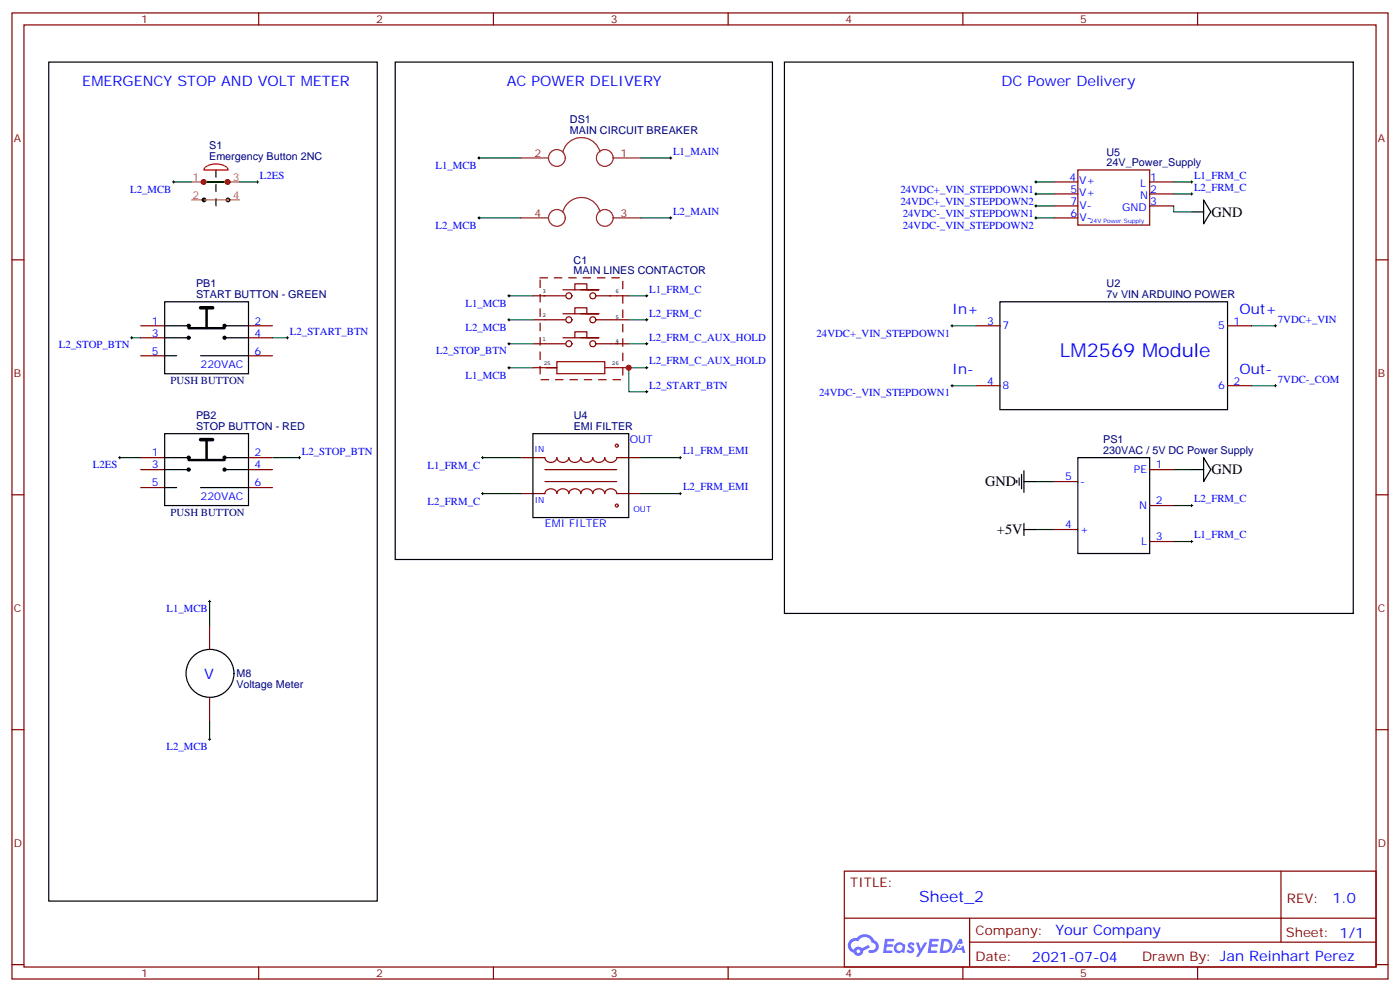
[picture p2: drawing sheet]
<svg xmlns="http://www.w3.org/2000/svg" width="412mm" height="292mm" viewBox="0 0 412 292" stroke-linecap="round" stroke-linejoin="round" font-family="sans-serif">
<g fill="none" stroke="#870000" stroke-width=".35">
<path d="M3.5 3.8h405.4v284.3h-405.4zM7.1 7.3h398.2v277.3h-398.2zM76.2 3.8v3.5M145.3 3.8v3.5M214.5 3.8v3.5M283.6 3.8v3.5M352.8 3.8v3.5M3.5 76.5h3.6M405.3 76.5h3.6M3.5 145.6h3.6M405.3 145.6h3.6M3.5 214.8h3.6"/>
<path d="M405.3 214.8h3.6M248.7 256.4h156.6v28.2h-156.6zM377.3 256.4v20.9M248.7 270.2h156.5M285.6 277.3h119.6M285.6 270.2v14.2M3.5 283.9h3.6M76.2 284.6v3.5M145.3 284.6v3.5M214.5 284.6v3.5M283.6 284.6v3.5M352.8 284.6v3.5"/>
<path d="M405.3 283.9h3.6"/>
</g>
<g fill="#5487ff">
<path d="M267.7 277.6a1.22 1.22 0 0 1 1.7 .2l-.4 .6a.47 .47 0 0 0-.3-.4 .47 .47 0 0 0-.5 .2l.1 .2a1.14 1.14 0 0 1 .8 1.8 1.14 1.14 0 0 1-1.9 0l-.2-.2 .5-.6 .7 .5a.29 .29 0 0 0 .3-.3 .29 .29 0 0 0-.2-.3 1.04 1.04 0 0 1-.6-1.7z"/>
<path d="M260.7 276.3h2.4l.3 .2-.2 .5-1.8 .1-.1 .8h1.5l.3 .4-.3 .4h-1.6l-.2 1.1h1.7l.2 .3-.2 .3-2.6 .1z"/>
<path d="M273.8 276.3h2.4l.3 .2-.1 .5-1.8 .1-.2 .8h1.6l.3 .4-.4 .4h-1.6l-.1 1.1h1.7l.2 .3-.2 .3-2.6 .1z"/>
<path d="M282.6 276.3h.7l.3 1.3-.6 .3a.69 .69 0 0 0-1 .3 .69 .69 0 0 0 .4 .9 .69 .69 0 0 0 .9-.6l.5-.2 .6 2.2h-.8l-.2-.9h-1.8l-.5 .9h-.8z"/>
<path d="M269.8 277.4h.8l.6 1.8 1.1-1.8h.9l-2.6 4.2h-.8l.9-1.5z"/>
<path d="M277.4 276.3l-.6 4.2h1.3a2.11 2.11 0 0 0 2.5-2.1 2.11 2.11 0 0 0-2.5-2.1zM278.1 277.1a1.39 1.39 0 0 1 1.7 1.4 1.39 1.39 0 0 1-1.8 1.3h-.3z"/>
<path d="M263.7 277.9a1.54 1.54 0 0 0-.1 2.2 1.54 1.54 0 0 0 2.2 .1l.6 .3 .3-2.3-.2-.3h-.4a1.49 1.49 0 0 0-2.4 0zM264 278.9a.94 .94 0 0 1 1.8 0 .94 .94 0 0 1-1.8 0z"/>
<path d="M250.4 276.7a2.18 2.18 0 0 0 1.1 3.7 1.44 1.44 0 0 0 1.6 .9 1.44 1.44 0 0 0 1.2-1.4l2-1.1-.5-.7-1.9 1a1.47 1.47 0 0 0-2.4 .4 1.39 1.39 0 0 1-.7-1.9 1.39 1.39 0 0 1 2-.5 2.12 2.12 0 0 1 2.2-1.3 2.12 2.12 0 0 1 1.9 1.7 1.14 1.14 0 0 1 1.1 1.4 1.14 1.14 0 0 1-1.7 .7 .43 .43 0 0 0-.5 .4 .43 .43 0 0 0 .4 .5 1.98 1.98 0 0 0 2.5-1.2 1.98 1.98 0 0 0-1.2-2.6 3.1 3.1 0 0 0-5.3-.6l-.9 .1zM252.3 280a.55 .55 0 0 1 1.1 0 .55 .55 0 0 1-1.1 0z"/>
<circle cx="282.6" cy="278.4" r=".26"/>
</g>
<g fill="none" stroke="#008700" stroke-width=".35">
<path d="M51.2 53.6h5.2M59.6 53.6h8.1M70.6 53.6h5.2M141.1 46.5h12.4M188.7 46.5h8.9M305.2 53.6h5.2M305.2 57.1h5.2M345.7 53.6h5.3M345.7 57.1h5.3M141.1 64.1h12.4M188.7 64.1h8.9M305.2 64.1h5.2"/>
<path d="M305.2 60.6h5.2M345.7 60.6v1.8h5.3M38.8 99.4h2.7M80.3 99.4h4.4M149.9 87.1h7.1M149.9 94.1h7.1M185.2 87.1h5.3M185.2 94.1h5.3M280.5 95.9h7M368.7 95.9h7M149.9 108.2h7.1M149.9 101.2h7.1"/>
<path d="M185.2 101.2h5.3M190.5 108.2h-5.3v7.1h5.3M280.5 113.5h7M368.7 113.5h7M35.3 134.7h6.2M80.4 134.7h7.8M142.2 134.7h11.3M188.7 134.7h11.7M345.7 138.2h5.3M142.2 145.3h11.3M188.7 145.3h11.7M305.2 155.9h5.2"/>
<path d="M305.2 141.7h5.2M345.7 159.4h5.3M345.7 148.8h5.3M61.7 177v7.1M61.7 212.3v5.3"/>
</g>
<g fill="none" stroke="#000" stroke-width=".35">
<path d="M14.4 18.3h96.7v246.9h-96.7zM116.4 18.3h111.1v146.4h-111.1zM231.1 18.3h167.5v162.3h-167.5zM354.5 58.8l2.2 3.6-2.2 3.5zM351 62.4h3.5M48.5 88.8h24.7v21.2h-24.7zM48.5 99.4h7.1M48.5 95.9h7.1M66.1 99.4h7.1M66.1 95.9h7.1M294.6 88.8h67v31.8h-67zM48.5 104.7h3.5"/>
<path d="M59.1 104.7h14.1M48.5 127.6h24.7v21.2h-24.7zM48.5 138.2h7.1M48.5 134.7h7.1M66.1 138.2h7.1M66.1 134.7h7.1M157 127.6h28.2v24.7h-28.2zM300.9 139.6v4.3M301.6 138.6v6.3M317.5 134.7h21.2v28.2h-21.2zM351 138.2h3.5M354.5 134.7l2.2 3.5-2.2 3.5z"/>
<path d="M48.5 143.5h3.5M59.1 143.5h14.1M299.5 141.4v.7M300.2 140.7v2.1M301.6 141.7h3.6M301.6 154.1v3.5M301.6 155.9h3.6"/>
<circle cx="67.2" cy="53.6" r=".53"/>
<circle cx="67.2" cy="58.8" r=".53"/>
<circle cx="61.9" cy="198.2" r="7.1"/>
</g>
<g fill="none" stroke="#000" stroke-width=".29">
<path d="M50.8 53.6h.7M51.2 53.2v.7M75.5 53.6h.7M75.8 53.2v.7M140.8 46.5h.7M141.1 46.1v.7M197.2 46.5h.7M197.6 46.1v.7M304.8 53.6h.7M304.8 57.1h.7M305.2 53.2v.7M305.2 56.7v.7"/>
<path d="M350.7 53.6h.7M350.7 57.1h.7M351 53.2v.7M351 56.7v.7M140.8 64.1h.7M141.1 63.8v.7M197.2 64.1h.7M197.6 63.8v.7M304.8 64.1h.7M304.8 60.6h.7M305.2 60.3v.7M305.2 63.8v.7"/>
<path d="M38.5 99.4h.7M38.8 99.1v.7M84.3 99.4h.7M84.7 99.1v.7M149.6 87.1h.7M149.6 94.1h.7M149.9 86.7v.7M149.9 93.8v.7M190.1 87.1h.8M190.1 94.1h.8M190.5 86.7v.7M190.5 93.8v.7"/>
<path d="M280.1 95.9h.7M280.5 95.5v.7M375.4 95.9h.7M375.7 95.5v.7M149.6 108.2h.7M149.6 101.2h.7M149.9 100.8v.7M149.9 107.9v.7M190.1 108.2h.8M190.1 101.2h.8M190.1 115.3h.8M190.5 100.8v.7"/>
<path d="M190.5 107.9v.7M190.5 114.9v.7M280.1 113.5h.7M280.5 113.2v.7M375.4 113.5h.7M375.7 113.2v.7M34.9 134.7h.7M35.3 134.3v.7M87.8 134.7h.7M88.2 134.3v.7M141.8 134.7h.7M142.2 134.3v.7"/>
<path d="M200 134.7h.7M200.4 134.3v.7M141.8 145.3h.7M142.2 144.9v.7M200 145.3h.7M200.4 144.9v.7M350.7 148.8h.7M350.7 159.4h.7M351 148.4v.8M351 159v.7M61.4 177h.7M61.7 176.7v.7"/>
<path d="M61.4 217.6h.7M61.7 217.2v.7"/>
</g>
<g fill="none" stroke="#870000" stroke-width=".35">
<path d="M310.4 53.6h7.1M310.4 57.1h7.1M317.5 50h21.2v16.3h-21.2zM338.7 53.6h7M338.7 57.1h7M310.4 60.6h7.1M310.4 64.1h7.1M338.7 60.6h7M41.5 95.9h7M41.5 99.4h7M73.2 95.9h7.1M73.2 99.4h7.1"/>
<path d="M157 94.1h9.5M157 87.1h9.5M165.8 85.3h10.6h-3.5M165.8 92.4h10.6h-3.5M165.8 99.4h10.6h-3.5M169.3 85.3v-1.8h3.6v1.8h-1.8M169.3 92.4v-1.8h3.6v1.8h-1.8M169.3 99.4v-1.8h3.6v1.8h-1.8M175.7 94.1h9.5M175.7 87.1h9.5M287.5 95.9h7.1M361.6 95.9h7.1"/>
<path d="M41.5 104.7h7M73.2 104.7h7.1M157 101.2h9.5M157 108.2h7M164 106.5h14.2v3.5h-14.2zM175.7 101.2h9.5M178.2 108.2h7M287.5 113.5h7.1M361.6 113.5h7.1M41.5 138.2h7M41.5 134.7h7M73.2 138.2h7.1"/>
<path d="M73.2 134.7h7.1M153.5 134.7h7M181.7 134.7h7M338.7 138.2h7M41.5 143.5h7M73.2 143.5h7.1M153.5 145.3h7M181.7 145.3h7M310.4 155.9h7.1M310.4 141.7h7.1M338.7 148.8h7M338.7 159.4h7"/>
<path d="M61.7 184.1v7M61.7 205.2v7.1"/>
<circle cx="167.6" cy="94.1" r=".88"/>
<circle cx="167.6" cy="87.1" r=".88"/>
<circle cx="174.6" cy="94.1" r=".88"/>
<circle cx="174.6" cy="87.1" r=".88"/>
<circle cx="167.6" cy="101.2" r=".88"/>
<circle cx="174.6" cy="101.2" r=".88"/>
</g>
<g fill="none" stroke="#8c2424" stroke-width=".35">
<path d="M153.5 46.5h8.1M165.8 44.7a5.6 5.6 0 0 1 5.5-4.2 5.6 5.6 0 0 1 5.4 4.2M180.6 46.5h8.1M153.5 64.1h8.1M165.8 62.4a5.6 5.6 0 0 1 5.5-4.3 5.6 5.6 0 0 1 5.4 4.3M180.6 64.1h8.1"/>
<circle cx="164" cy="46.5" r="2.47"/>
<circle cx="178.2" cy="46.5" r="2.47"/>
<circle cx="164" cy="64.1" r="2.47"/>
<circle cx="178.2" cy="64.1" r="2.47"/>
</g>
<path d="M159.1 81.8h24.3v30h-24.3z" fill="none" stroke="#870000" stroke-width=".35" stroke-dasharray="2.1 2.1"/>
<g fill="none" stroke="#a10000" stroke-width=".35">
<path d="M160.5 134.7a1.81 1.81 0 0 0 1.8 1.4 1.81 1.81 0 0 0 1.7-1.4 1.81 1.81 0 0 0 1.8 1.4 1.81 1.81 0 0 0 1.8-1.4 1.81 1.81 0 0 0 1.7 1.4 1.81 1.81 0 0 0 1.8-1.4 1.81 1.81 0 0 0 1.8 1.4 1.81 1.81 0 0 0 1.7-1.4 1.81 1.81 0 0 0 1.8 1.4 1.81 1.81 0 0 0 1.8-1.4 1.81 1.81 0 0 0 1.7 1.4 1.81 1.81 0 0 0 1.8-1.4M160.5 138.2h21.2M160.5 145.3a1.81 1.81 0 0 1 1.8-1.4 1.81 1.81 0 0 1 1.7 1.4 1.81 1.81 0 0 1 1.8-1.4 1.81 1.81 0 0 1 1.8 1.4 1.81 1.81 0 0 1 1.7-1.4 1.81 1.81 0 0 1 1.8 1.4 1.81 1.81 0 0 1 1.8-1.4 1.81 1.81 0 0 1 1.7 1.4 1.81 1.81 0 0 1 1.8-1.4 1.81 1.81 0 0 1 1.8 1.4 1.81 1.81 0 0 1 1.7-1.4 1.81 1.81 0 0 1 1.8 1.4M160.5 141.7h21.2"/>
<circle cx="181.7" cy="131.2" r=".44"/>
<circle cx="181.7" cy="148.8" r=".44"/>
</g>
<path d="M60.5 49.2a5.6 5.6 0 0 1 6.3 0l.4 .8h-7.1z" fill="none" stroke="#f00" stroke-width=".35"/>
<path d="M56.4 53.6h3.6M56.4 58.8h3.6M60.1 53.6h10.5M60.1 58.8h10.5" fill="none" stroke="#f90" stroke-width=".35"/>
<g fill="#000" stroke="#000" stroke-width=".35">
<circle cx="60.1" cy="53.6" r=".53"/>
<circle cx="60.1" cy="58.8" r=".53"/>
<circle cx="55.6" cy="99.4" r=".44"/>
<circle cx="55.6" cy="95.9" r=".44"/>
<circle cx="66.1" cy="95.9" r=".44"/>
<circle cx="66.1" cy="99.4" r=".44"/>
<circle cx="55.6" cy="138.2" r=".44"/>
<circle cx="55.6" cy="134.7" r=".44"/>
<circle cx="66.1" cy="134.7" r=".44"/>
<circle cx="66.1" cy="138.2" r=".44"/>
</g>
<path d="M63.6 50v10.6" fill="none" stroke="#000" stroke-width=".35" stroke-dasharray="2.1 2.1"/>
<path d="M59.1 90.6h3.5M59.1 129.4h3.5" fill="none" stroke="#000" stroke-width="1.1"/>
<path d="M55.6 96.6h10.5M60.9 90.6v6M55.6 135.4h10.5M60.9 129.4v6" fill="none" stroke="#000" stroke-width=".71"/>
<g fill="#c00">
<circle cx="60" cy="53.6" r=".88"/>
<circle cx="67" cy="53.6" r=".88"/>
<circle cx="185.2" cy="108.2" r=".88"/>
</g>
<text font-size="5.6" fill="#00f" x="312.2" y="105.2">LM2569 Module</text>
<text font-size="4.6" fill="#00f" x="270.8" y="265.4">Sheet_2</text>
<g font-size="4.2" fill="#00f">
<text x="24.2" y="25.3">EMERGENCY STOP AND VOLT METER</text>
<text x="149.3" y="25.3">AC POWER DELIVERY</text>
<text x="295" y="25.3">DC Power Delivery</text>
<text x="280.5" y="92.4">In+</text>
<text x="365.1" y="92.4">Out+</text>
<text x="280.5" y="110">In-</text>
<text x="365.1" y="110">Out-</text>
<text x="60.1" y="200">V</text>
<text x="392.5" y="265.7">1.0</text>
<text x="310.9" y="275.2">Your Company</text>
<text x="304" y="283">2021-07-04</text>
</g>
<g font-size="4.2">
<text x="356.8" y="63.8">GND</text>
<text x="290.2" y="143.1">GND</text>
<text x="356.8" y="139.6">GND</text>
<text x="293.7" y="157.2">+5V</text>
</g>
<g font-size="3.9" fill="#800">
<text x="250.5" y="261">TITLE:</text>
<text x="379.1" y="265.7">REV:</text>
<text x="287.4" y="275.2">Company:</text>
<text x="378.7" y="275.8">Sheet: 1/1</text>
<text x="287.4" y="282.9">Date:</text>
<text x="336.4" y="282.9">Drawn By: Jan Reinhart Perez</text>
</g>
<g font-size="3.2" fill="#800">
<text x="41.6" y="6.8">1</text>
<text x="110.8" y="6.8">2</text>
<text x="179.9" y="6.8">3</text>
<text x="249.1" y="6.8">4</text>
<text x="318.2" y="6.8">5</text>
<text x="4.1" y="41.9">A</text>
<text x="405.9" y="41.9">A</text>
<text x="4.1" y="111.1">B</text>
<text x="405.9" y="111.1">B</text>
<text x="4.1" y="180.2">C</text>
<text x="405.9" y="180.2">C</text>
<text x="4.1" y="249.3">D</text>
<text x="405.9" y="249.3">D</text>
<text x="41.6" y="287.6">1</text>
<text x="110.8" y="287.6">2</text>
<text x="179.9" y="287.6">3</text>
<text x="249.1" y="287.6">4</text>
<text x="318.2" y="287.6">5</text>
</g>
<g font-size="3.2" fill="#000080">
<text x="167.9" y="39.4">MAIN CIRCUIT BREAKER</text>
<text x="167.9" y="36.2">DS1</text>
<text x="61.6" y="47.2">Emergency Button 2NC</text>
<text x="61.6" y="44">S1</text>
<text x="326" y="45.9">U5</text>
<text x="326" y="48.8">24V_Power_Supply</text>
<text x="169" y="77.8">C1</text>
<text x="169" y="80.7">MAIN LINES CONTACTOR</text>
<text x="57.7" y="87.8">START BUTTON - GREEN</text>
<text x="57.7" y="84.6">PB1</text>
<text x="326" y="87.8">7v VIN ARDUINO POWER</text>
<text x="326" y="84.6">U2</text>
<text x="50.3" y="112.9">PUSH BUTTON</text>
<text x="57.7" y="123.4">PB2</text>
<text x="169" y="123.4">U4</text>
<text x="57.7" y="126.6">STOP BUTTON - RED</text>
<text x="169" y="126.6">EMI FILTER</text>
<text x="325" y="130.4">PS1</text>
<text x="325" y="133.6">230VAC / 5V DC Power Supply</text>
<text x="50.3" y="151.7">PUSH BUTTON</text>
<text x="69.6" y="202.4">Voltage Meter</text>
<text x="69.6" y="199.2">M8</text>
</g>
<g font-size="3.2" fill="#8d2323">
<text x="157.4" y="46.1">2</text>
<text x="182.7" y="46.1">1</text>
<text x="157.4" y="63.8">4</text>
<text x="182.7" y="63.8">3</text>
</g>
<g font-size="3.2" fill="#00f">
<text x="198.3" y="45.6">L1_MAIN</text>
<text x="76.6" y="52.6">L2ES</text>
<text x="128.3" y="49.7">L1_MCB</text>
<text x="315" y="53.2">4</text>
<text x="338.8" y="53.2">1</text>
<text x="351.7" y="52.6">L1_FRM_C</text>
<text x="38.3" y="56.7">L2_MCB</text>
<text x="265.2" y="56.7">24VDC+_VIN_STEPDOWN1</text>
<text x="315.4" y="56.7">5</text>
<text x="317.9" y="57.6">V+</text>
<text x="317.9" y="54">V+</text>
<text x="335.8" y="55">L</text>
<text x="335.8" y="58.5">N</text>
<text x="338.8" y="56.7">2</text>
<text x="351.7" y="56.1">L2_FRM_C</text>
<text x="198.3" y="63.3">L2_MAIN</text>
<text x="265.2" y="60.3">24VDC+_VIN_STEPDOWN2</text>
<text x="266" y="63.8">24VDC-_VIN_STEPDOWN1</text>
<text x="315.4" y="63.8">6</text>
<text x="315.4" y="60.3">7</text>
<text x="318" y="61.4">V-</text>
<text x="318" y="65">V-</text>
<text x="330.6" y="62">GND</text>
<text x="338.8" y="60.3">3</text>
<text x="128.3" y="67.3">L2_MCB</text>
<text x="266" y="67.3">24VDC-_VIN_STEPDOWN2</text>
<text x="191.2" y="86.1">L1_FRM_C</text>
<text x="44.7" y="95.5">1</text>
<text x="75" y="95.5">2</text>
<text x="137.1" y="90.2">L1_MCB</text>
<text x="191.2" y="93.2">L2_FRM_C</text>
<text x="290.8" y="95.5">3</text>
<text x="363.4" y="95.5">1</text>
<text x="376.4" y="95">7VDC+_VIN</text>
<text x="44.7" y="99.1">3</text>
<text x="75" y="99.1">4</text>
<text x="85.4" y="98.5">L2_START_BTN</text>
<text x="137.1" y="97.3">L2_MCB</text>
<text x="191.2" y="100.2">L2_FRM_C_AUX_HOLD</text>
<text x="240.5" y="99.1">24VDC+_VIN_STEPDOWN1</text>
<text x="295.3" y="96.9">7</text>
<text x="358.9" y="96.9">5</text>
<text x="17.3" y="102.5">L2_STOP_BTN</text>
<text x="44.7" y="104.4">5</text>
<text x="75" y="104.4">6</text>
<text x="128.5" y="104.3">L2_STOP_BTN</text>
<text x="191.2" y="107.3">L2_FRM_C_AUX_HOLD</text>
<text x="59.1" y="108.2">220VAC</text>
<text x="137.1" y="111.4">L1_MCB</text>
<text x="290.8" y="113.2">4</text>
<text x="363.4" y="113.2">2</text>
<text x="376.4" y="112.6">7VDC-_COM</text>
<text x="191.3" y="114.4">L2_START_BTN</text>
<text x="241.3" y="116.7">24VDC-_VIN_STEPDOWN1</text>
<text x="295.3" y="114.6">8</text>
<text x="358.9" y="114.6">6</text>
<text x="185.5" y="130.5">OUT</text>
<text x="27.4" y="137.9">L2ES</text>
<text x="44.7" y="134.3">1</text>
<text x="44.7" y="137.9">3</text>
<text x="75" y="134.3">2</text>
<text x="75" y="137.9">4</text>
<text x="88.9" y="133.8">L2_STOP_BTN</text>
<text x="126" y="137.9">L1_FRM_C</text>
<text x="201.2" y="133.7">L1_FRM_EMI</text>
<text x="340.4" y="137.9">1</text>
<text x="44.7" y="143.2">5</text>
<text x="75" y="143.2">6</text>
<text x="313.7" y="141.4">5</text>
<text x="318.2" y="142.8">-</text>
<text x="334" y="139.3">PE</text>
<text x="59.1" y="147">220VAC</text>
<text x="126" y="148.5">L2_FRM_C</text>
<text x="201.2" y="144.2">L2_FRM_EMI</text>
<text x="335.6" y="149.9">N</text>
<text x="340.4" y="148.4">2</text>
<text x="351.7" y="147.8">L2_FRM_C</text>
<text x="160.5" y="155.2">EMI FILTER</text>
<text x="313.7" y="155.5">4</text>
<text x="318.2" y="156.9">+</text>
<text x="336.2" y="160.4">L</text>
<text x="340.4" y="159">3</text>
<text x="351.7" y="158.4">L1_FRM_C</text>
<text x="49" y="180.2">L1_MCB</text>
<text x="49" y="220.8">L2_MCB</text>
</g>
<g font-size="3.2" fill="#f90">
<text x="56.7" y="53.2">1</text>
<text x="68.6" y="53.2">3</text>
<text x="56.7" y="58.5">2</text>
<text x="68.6" y="58.5">4</text>
</g>
<g font-size="2.5" fill="#00f">
<text x="157.5" y="132.9">IN</text>
<text x="157.5" y="147.9">IN</text>
<text x="186.6" y="150.6">OUT</text>
</g>
<text font-size="1.8" fill="#00f" x="321" y="65.7">24V Power Supply</text>
<g font-size="1.8">
<text x="159.8" y="86.4">3</text>
<text x="181.3" y="86.4">6</text>
<text x="159.8" y="93.4">2</text>
<text x="181.3" y="93.8">5</text>
<text x="159.8" y="100.5">1</text>
<text x="181.3" y="100.8">4</text>
<text x="160.2" y="107.5">25</text>
<text x="180.3" y="107.5">26</text>
</g>
</svg>
